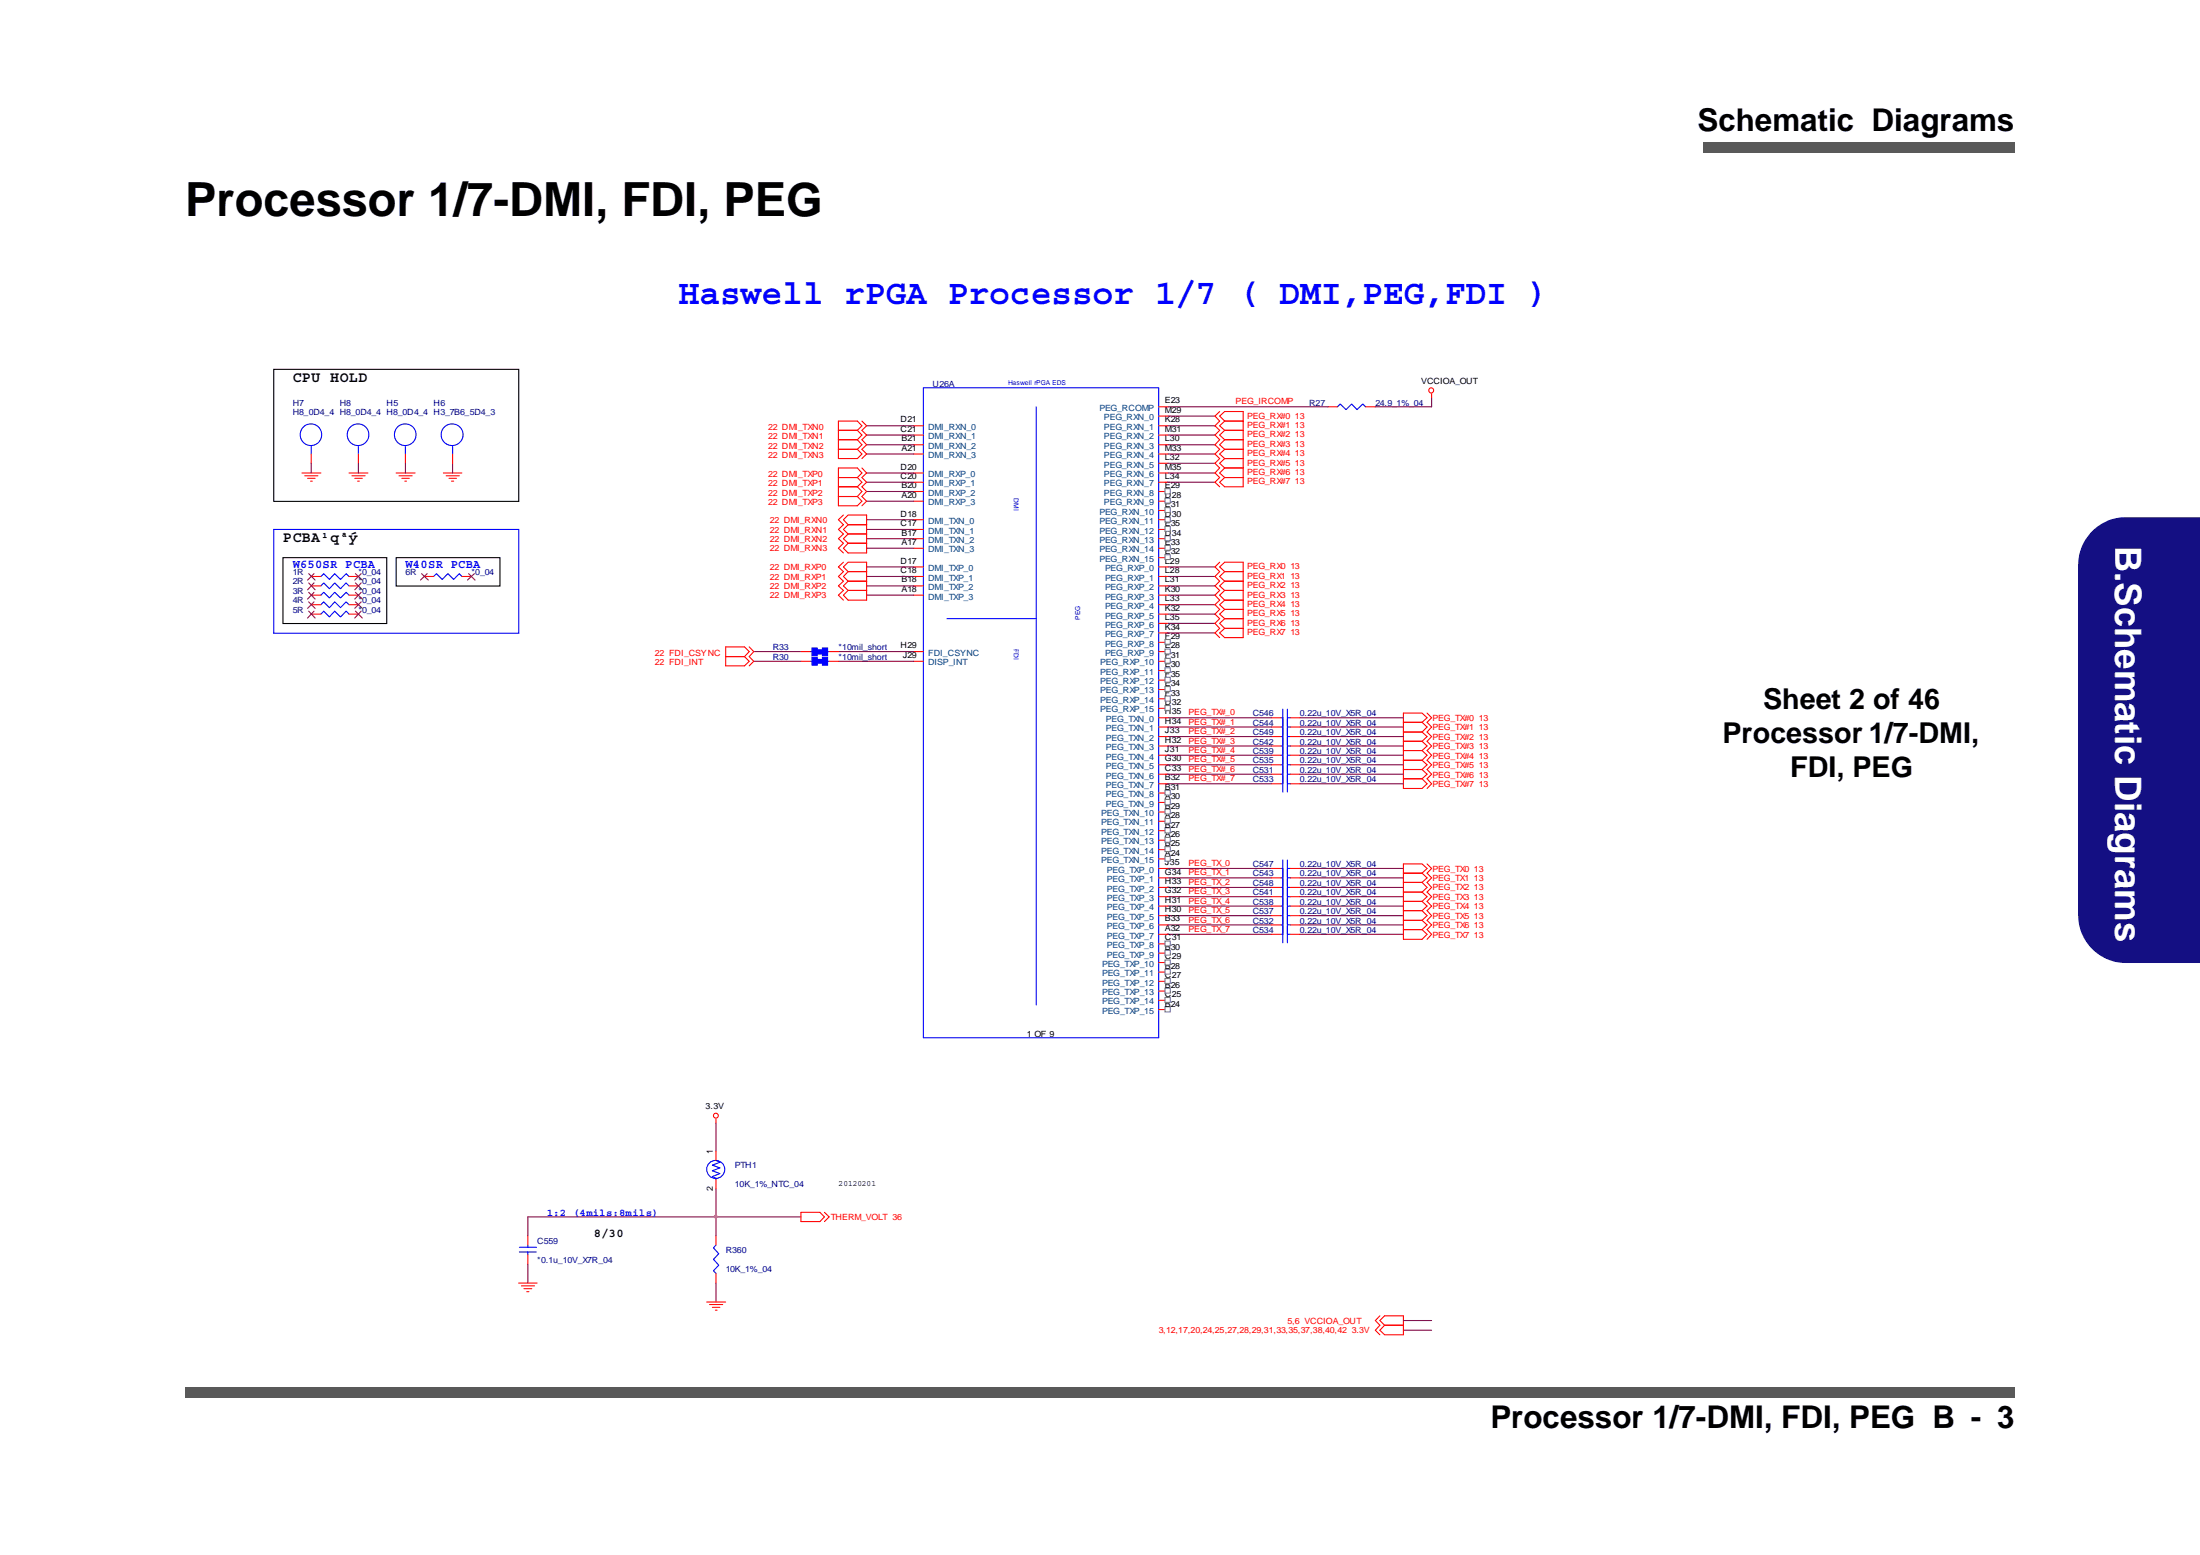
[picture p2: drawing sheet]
<svg xmlns="http://www.w3.org/2000/svg" width="297mm" height="210mm" viewBox="0 0 297 210" stroke-linecap="round" stroke-linejoin="round" font-family="sans-serif">
<g fill="#595959">
<path d="M230 19.2h42v1.4h-42z"/>
<path d="M25 187.2h247v1.4h-247z"/>
</g>
<path d="M282.3 72a6.2 6.2 0 0 1 4.7-2.1h10v60h-10a6.4 6.4 0 0 1-6.3-6.3v-47.3a6.4 6.4 0 0 1 1.6-4.3z" fill-rule="evenodd" fill="#140f83"/>
<g fill="#140f83">
<path d="M282.4 71.8a6.2 6.2 0 0 1 4.6-2h10v6.5v-6.3h-10h-.6l-1.2 .3-1.2 .4-1.4 1.1-1.1 1.5-.4 1.1-.2 .6-.1 1.3v47.3l.1 1.2 .6 1.7-.1 .1-.7-1.8-.1-1.2v-47.3a6.4 6.4 0 0 1 1.8-4.5z"/>
<path d="M297 76.3v53.7h-10a6.5 6.5 0 0 1-5.6-3.4l.1-.1 1.1 1.5 .9 .7 1.1 .6 1.2 .4 1.2 .1h10z"/>
</g>
<path d="M37 37.1h173.7v144.8h-173.7z" fill="#fff"/>
<g fill="none" stroke="#00f" stroke-width=".14">
<path d="M124.7 52.4h31.7v87.7h-31.7zM139.9 54.9v80.8M180.6 54.9l.4-.4 .7 .8 .8-.8 .7 .8 .8-.8 .4 .4M61.1 60.3v1M127.8 83.5h12.1"/>
<circle cx="61.1" cy="58.7" r="1.47"/>
</g>
<path d="M179.3 54.9h1.3M184.4 54.9h1.3M59.9 63.8h2.5M60.2 64.2h1.8M60.6 64.6h1M61 64.9h.3M61.1 61.3v1.2M156.4 136.3h1.3" fill="none" stroke="#f00" stroke-width=".14"/>
<g fill="none" stroke="#800040" stroke-width=".14">
<path d="M61.1 62.5v1.3M157.7 117.2h14M157.7 119.8h14M157.7 118.5h14M175.5 117.2h14M175.5 118.5h14M175.5 119.8h14M157.7 124.8h14M157.7 122.3h14M157.7 123.6h14M157.7 121h14M157.7 126.1h14"/>
<path d="M175.5 124.8h14M175.5 123.6h14M175.5 122.3h14M175.5 121h14M175.5 126.1h14"/>
</g>
<path d="M157.3 135.9h.7v.7h-.7z" fill-rule="evenodd" fill="#fff" stroke="#808080" stroke-width=".14"/>
<path d="M156.4 135h1.3" fill="none" stroke="#f00" stroke-width=".14"/>
<path d="M157.3 134.6h.7v.7h-.7z" fill-rule="evenodd" fill="#fff" stroke="#808080" stroke-width=".14"/>
<path d="M156.4 133.8h1.3" fill="none" stroke="#f00" stroke-width=".14"/>
<path d="M157.3 133.4h.7v.7h-.7z" fill-rule="evenodd" fill="#fff" stroke="#808080" stroke-width=".14"/>
<path d="M156.4 132.5h1.3" fill="none" stroke="#f00" stroke-width=".14"/>
<path d="M157.3 132.1h.7v.6h-.7z" fill-rule="evenodd" fill="#fff" stroke="#808080" stroke-width=".14"/>
<path d="M156.4 131.2h1.3" fill="none" stroke="#f00" stroke-width=".14"/>
<path d="M157.3 130.8h.7v.7h-.7z" fill-rule="evenodd" fill="#fff" stroke="#808080" stroke-width=".14"/>
<path d="M156.4 129.9h1.3" fill="none" stroke="#f00" stroke-width=".14"/>
<path d="M157.3 129.6h.7v.6h-.7z" fill-rule="evenodd" fill="#fff" stroke="#808080" stroke-width=".14"/>
<path d="M156.4 128.7h1.3" fill="none" stroke="#f00" stroke-width=".14"/>
<path d="M157.3 128.3h.7v.6h-.7z" fill-rule="evenodd" fill="#fff" stroke="#808080" stroke-width=".14"/>
<path d="M156.4 127.4h1.3" fill="none" stroke="#f00" stroke-width=".14"/>
<path d="M157.3 127h.7v.7h-.7z" fill-rule="evenodd" fill="#fff" stroke="#808080" stroke-width=".14"/>
<path d="M156.4 119.8h1.3M156.4 118.5h1.3M156.4 117.2h1.3M156.4 115.9h1.3M156.4 126.1h1.3M156.4 124.8h1.3M156.4 123.6h1.3M156.4 122.3h1.3M156.4 121h1.3" fill="none" stroke="#f00" stroke-width=".14"/>
<path d="M157.3 115.6h.7v.7h-.7z" fill-rule="evenodd" fill="#fff" stroke="#808080" stroke-width=".14"/>
<path d="M156.4 114.7h1.3" fill="none" stroke="#f00" stroke-width=".14"/>
<path d="M157.3 114.3h.7v.6h-.7z" fill-rule="evenodd" fill="#fff" stroke="#808080" stroke-width=".14"/>
<path d="M156.4 113.4h1.3" fill="none" stroke="#f00" stroke-width=".14"/>
<path d="M157.3 113h.7v.7h-.7z" fill-rule="evenodd" fill="#fff" stroke="#808080" stroke-width=".14"/>
<path d="M156.4 112.1h1.3" fill="none" stroke="#f00" stroke-width=".14"/>
<path d="M157.3 111.7h.7v.7h-.7z" fill-rule="evenodd" fill="#fff" stroke="#808080" stroke-width=".14"/>
<path d="M156.4 110.9h1.3" fill="none" stroke="#f00" stroke-width=".14"/>
<path d="M157.3 110.5h.7v.6h-.7z" fill-rule="evenodd" fill="#fff" stroke="#808080" stroke-width=".14"/>
<path d="M156.4 109.6h1.3" fill="none" stroke="#f00" stroke-width=".14"/>
<path d="M157.3 109.2h.7v.7h-.7z" fill-rule="evenodd" fill="#fff" stroke="#808080" stroke-width=".14"/>
<path d="M156.4 108.3h1.3" fill="none" stroke="#f00" stroke-width=".14"/>
<path d="M157.3 107.9h.7v.7h-.7z" fill-rule="evenodd" fill="#fff" stroke="#808080" stroke-width=".14"/>
<path d="M156.4 107h1.3" fill="none" stroke="#f00" stroke-width=".14"/>
<path d="M157.3 106.7h.7v.6h-.7z" fill-rule="evenodd" fill="#fff" stroke="#808080" stroke-width=".14"/>
<path d="M156.4 99.4h1.3M156.4 98.1h1.3M156.4 96.9h1.3M156.4 95.6h1.3M156.4 105.8h1.3M156.4 104.5h1.3M156.4 103.2h1.3M156.4 101.9h1.3M156.4 100.7h1.3" fill="none" stroke="#f00" stroke-width=".14"/>
<path d="M157.3 95.2h.7v.7h-.7z" fill-rule="evenodd" fill="#fff" stroke="#808080" stroke-width=".14"/>
<path d="M156.4 94.3h1.3" fill="none" stroke="#f00" stroke-width=".14"/>
<path d="M157.3 93.9h.7v.7h-.7z" fill-rule="evenodd" fill="#fff" stroke="#808080" stroke-width=".14"/>
<path d="M156.4 93.1h1.3" fill="none" stroke="#f00" stroke-width=".14"/>
<path d="M157.3 92.7h.7v.6h-.7z" fill-rule="evenodd" fill="#fff" stroke="#808080" stroke-width=".14"/>
<path d="M156.4 91.8h1.3" fill="none" stroke="#f00" stroke-width=".14"/>
<path d="M157.3 91.4h.7v.7h-.7z" fill-rule="evenodd" fill="#fff" stroke="#808080" stroke-width=".14"/>
<path d="M156.4 90.5h1.3" fill="none" stroke="#f00" stroke-width=".14"/>
<path d="M157.3 90.1h.7v.7h-.7z" fill-rule="evenodd" fill="#fff" stroke="#808080" stroke-width=".14"/>
<path d="M156.4 89.3h1.3" fill="none" stroke="#f00" stroke-width=".14"/>
<path d="M157.3 88.9h.7v.6h-.7z" fill-rule="evenodd" fill="#fff" stroke="#808080" stroke-width=".14"/>
<path d="M156.4 88h1.3" fill="none" stroke="#f00" stroke-width=".14"/>
<path d="M157.3 87.6h.7v.7h-.7z" fill-rule="evenodd" fill="#fff" stroke="#808080" stroke-width=".14"/>
<path d="M156.4 86.7h1.3" fill="none" stroke="#f00" stroke-width=".14"/>
<path d="M157.3 86.3h.7v.7h-.7z" fill-rule="evenodd" fill="#fff" stroke="#808080" stroke-width=".14"/>
<path d="M156.4 79.1h1.3M156.4 77.8h1.3M156.4 76.5h1.3M156.4 75.3h1.3M156.4 85.4h1.3M156.4 84.1h1.3M156.4 82.9h1.3M156.4 81.6h1.3M156.4 80.3h1.3" fill="none" stroke="#f00" stroke-width=".14"/>
<path d="M157.3 74.9h.7v.6h-.7z" fill-rule="evenodd" fill="#fff" stroke="#808080" stroke-width=".14"/>
<path d="M156.4 74h1.3" fill="none" stroke="#f00" stroke-width=".14"/>
<path d="M157.3 73.6h.7v.7h-.7z" fill-rule="evenodd" fill="#fff" stroke="#808080" stroke-width=".14"/>
<path d="M156.4 72.7h1.3" fill="none" stroke="#f00" stroke-width=".14"/>
<path d="M157.3 72.3h.7v.7h-.7z" fill-rule="evenodd" fill="#fff" stroke="#808080" stroke-width=".14"/>
<path d="M156.4 71.5h1.3" fill="none" stroke="#f00" stroke-width=".14"/>
<path d="M157.3 71.1h.7v.6h-.7z" fill-rule="evenodd" fill="#fff" stroke="#808080" stroke-width=".14"/>
<path d="M156.4 70.2h1.3" fill="none" stroke="#f00" stroke-width=".14"/>
<path d="M157.3 69.8h.7v.7h-.7z" fill-rule="evenodd" fill="#fff" stroke="#808080" stroke-width=".14"/>
<path d="M156.4 68.9h1.3" fill="none" stroke="#f00" stroke-width=".14"/>
<path d="M157.3 68.5h.7v.7h-.7z" fill-rule="evenodd" fill="#fff" stroke="#808080" stroke-width=".14"/>
<path d="M156.4 67.7h1.3" fill="none" stroke="#f00" stroke-width=".14"/>
<path d="M157.3 67.3h.7v.6h-.7z" fill-rule="evenodd" fill="#fff" stroke="#808080" stroke-width=".14"/>
<path d="M156.4 66.3h1.3" fill="none" stroke="#f00" stroke-width=".14"/>
<path d="M157.3 66h.7v.7h-.7z" fill-rule="evenodd" fill="#fff" stroke="#808080" stroke-width=".14"/>
<g fill="none" stroke="#f00" stroke-width=".14">
<path d="M113.2 58.1h2.6M113.2 59.4h2.6M113.2 58.1v1.3M113.2 58.1v-1.3h2.6l.6 .7-.6 .6M113.2 59.4v1.3M115.8 58.1l.6 .6-.6 .7M115.8 59.4l.6 .6-.6 .7M116.4 56.8l.6 .7-.6 .6 .6 .6-.6 .7 .6 .6-.6 .7 .6 .6-.6 .6M123.4 58.7h1.3M123.4 57.5h1.3M156.4 58.7h1.3M156.4 57.5h1.3"/>
<path d="M156.4 56.2h1.3M156.4 54.9h1.3M164.7 55.5l-.7 .7 .7 .6-.7 .7 .7 .6-.7 .6 .7 .7-.7 .6 .7 .7-.7 .6 .7 .6-.7 .6 .7 .7-.7 .6 .7 .7-.7 .6 .7 .6M165.4 56.8l-.7 .7 .7 .6M165.4 58.1l-.7 .6 .7 .7M165.4 59.4l-.7 .6 .7 .7M165.4 56.8h2.5M165.4 58.1h2.5M165.4 59.4h2.5M167.9 56.8v1.3M167.9 58.1v1.3M167.9 56.8v-1.3h-2.5l-.7 .7 .7 .6"/>
<path d="M167.9 59.4v1.3M193.3 53.1v.6M40.8 63.8h2.5M41.1 64.2h1.8M41.5 64.6h1M41.9 64.9h.3M42 61.3v1.2M42 77.8h1.3M42 79.1h1.3M47.1 77.8h1.3M47.1 79.1h1.3M47.1 63.8h2.6"/>
<path d="M47.5 64.2h1.8M47.9 64.6h1M48.3 64.9h.2M48.4 61.3v1.2M53.5 63.8h2.5M53.9 64.2h1.7M54.3 64.6h1M54.7 64.9h.2M54.7 61.3v1.2M57.3 77.8h1.2M62.4 77.8h1.2M113.2 65.7h2.6"/>
<path d="M113.2 67h2.6M113.2 65.7v1.3M113.2 64.5h2.6M113.2 64.5v1.2M113.2 67v1.3h2.6l.6-.6-.6-.7M113.2 60.7h2.6M113.9 69.5l-.7 .7 .7 .6-.7 .7 .7 .6-.7 .6 .7 .6-.7 .7 .7 .6M113.9 75.9l-.7 .6 .7 .7-.7 .6 .7 .7-.7 .6 .7 .6-.7 .6 .7 .7M113.9 70.2l.6-.7h2.5v1.3h-2.5zM113.9 76.5l.6-.6h2.5v1.3h-2.5zM114.5 73.3h2.5v1.3h-2.5l-.6-.6zM115.8 65.7l.6 .6-.6 .7"/>
<path d="M115.8 64.5l.6 .6-.6 .6M115.8 64.5l.6-.7-.6-.6h-2.6v1.3M115.8 60.7l.6 .6-.6 .6h-2.6v-1.2M116.4 63.2l.6 .6-.6 .7 .6 .6-.6 .6 .6 .6-.6 .7 .6 .7-.6 .6M117 70.8v1.3M117 72.1v1.2M117 78.5v1.2M117 77.2v1.3M117 70.8h-2.5l-.6 .7 .6 .6h2.5M117 72.1h-2.5l-.6 .6 .6 .6h2.5M117 78.5h-2.5l-.6 .6 .6 .6h2.5M117 77.2h-2.5l-.6 .6 .6 .7h2.5"/>
<path d="M123.4 79.1h1.3M123.4 77.8h1.3M123.4 76.5h1.3M123.4 74h1.3M123.4 72.7h1.3M123.4 71.5h1.3M123.4 70.2h1.3M123.4 67.7h1.3M123.4 66.3h1.3M123.4 65.1h1.3M123.4 63.8h1.3M123.4 61.3h1.3"/>
<path d="M123.4 60h1.3M156.4 65.1h1.3M156.4 63.8h1.3M156.4 62.5h1.3M156.4 61.3h1.3M156.4 60h1.3M164.7 75.9l-.7 .6 .7 .7-.7 .6 .7 .7-.7 .6 .7 .6-.7 .6 .7 .7-.7 .6 .7 .7-.7 .6 .7 .6-.7 .6 .7 .7-.7 .6 .7 .7M165.4 60.7l-.7 .6 .7 .6M165.4 61.9l-.7 .6 .7 .7M165.4 63.2l-.7 .6 .7 .7M165.4 79.7l-.7 .6 .7 .7M165.4 78.5l-.7 .6 .7 .6"/>
<path d="M165.4 77.2l-.7 .6 .7 .7M165.4 60.7h2.5M165.4 61.9h2.5M165.4 64.5h2.5M165.4 63.2h2.5M165.4 79.7h2.5M165.4 78.5h2.5M165.4 77.2h2.5M167.9 60.7v1.2M167.9 64.5v1.2h-2.5l-.7-.6 .7-.6M167.9 61.9v1.3M167.9 63.2v1.3"/>
<path d="M167.9 79.7v1.3M167.9 78.5v1.2M167.9 77.2v1.3M167.9 77.2v-1.3h-2.5l-.7 .6 .7 .7M42 81.6h1.3M42 80.3h1.3M42 82.9h1.3M47.1 81.6h1.3M47.1 80.3h1.3M47.1 82.9h1.3M98 88.6h2.5M100.5 88.6l.7 .7-.7 .6h-2.5v-1.3"/>
<path d="M100.5 88.6l.7-.6-.7-.7h-2.5v1.3M101.2 87.3l.6 .7-.6 .6 .6 .7-.6 .6M108.1 89.3h1.3M108.1 88h1.3M112 89.3h1.2M112 88h1.2M113.9 80.3l.6-.6h2.5v1.3h-2.5zM123.4 89.3h1.3M123.4 88h1.3M123.4 80.3h1.3M165.4 82.3l-.7 .6 .7 .6M165.4 84.8l-.7 .6 .7 .7h2.5v-1.3"/>
<path d="M165.4 81l-.7 .6 .7 .7M165.4 83.5l-.7 .6 .7 .7M165.4 82.3h2.5M165.4 83.5h2.5M165.4 84.8h2.5M165.4 81h2.5M167.9 82.3v1.2M167.9 81v1.3M167.9 83.5v1.3M171.7 96.9h1.3M171.7 98.1h1.3M171.7 99.4h1.3"/>
<path d="M174.2 96.9h1.3M174.2 98.1h1.3M174.2 99.4h1.3M189.5 98.8h2.5l.7 .6-.7 .7h-2.5M189.5 97.5h2.5l.7 .6-.7 .7h-2.5M189.5 96.3h2.5l.7 .6-.7 .6h-2.5zM189.5 98.8v1.3M189.5 97.5v1.3M192.7 96.3l.6 .6-.6 .6 .6 .6-.6 .7 .6 .6-.6 .7 .6 .6-.6 .6 .6 .6-.6 .7 .6 .6-.6 .7 .6 .6-.6 .6 .6 .7-.6 .6M171.7 101.9h1.3M171.7 103.2h1.3M171.7 100.7h1.3"/>
<path d="M171.7 105.8h1.3M171.7 119.8h1.3M171.7 118.5h1.3M171.7 117.2h1.3M171.7 104.5h1.3M174.2 101.9h1.3M174.2 103.2h1.3M174.2 100.7h1.3M174.2 105.8h1.3M174.2 119.8h1.3M174.2 118.5h1.3M174.2 117.2h1.3"/>
<path d="M174.2 104.5h1.3M189.5 102.6h2.5l.7 .6-.7 .7h-2.5M189.5 100.1h2.5l.7 .6-.7 .6h-2.5M189.5 105.1h2.5l.7 .7-.7 .6h-2.5zM189.5 101.3h2.5l.7 .6-.7 .7h-2.5M189.5 103.9h2.5l.7 .6-.7 .6h-2.5M189.5 116.6h2.5l.7 .6-.7 .7h-2.5zM189.5 119.1h2.5l.7 .7-.7 .6h-2.5M189.5 117.9h2.5l.7 .6-.7 .6h-2.5M189.5 102.6v1.3M189.5 100.1v1.2M189.5 101.3v1.3"/>
<path d="M189.5 103.9v1.2M189.5 119.1v1.3M189.5 117.9v1.2M192.7 116.6l.6 .6-.6 .7 .6 .6-.6 .6 .6 .7-.6 .6 .6 .6-.6 .7 .6 .6-.6 .6 .6 .7-.6 .6 .6 .6-.6 .7 .6 .6-.6 .7M171.7 124.8h1.3M171.7 122.3h1.3M171.7 126.1h1.3M171.7 123.6h1.3M171.7 121h1.3M174.2 124.8h1.3M174.2 122.3h1.3M174.2 126.1h1.3"/>
<path d="M174.2 123.6h1.3M174.2 121h1.3M189.5 120.4h2.5l.7 .6-.7 .7h-2.5M189.5 124.2h2.5l.7 .6-.7 .7h-2.5M189.5 125.5h2.5l.7 .6-.7 .7h-2.5zM189.5 121.7h2.5l.7 .6-.7 .6h-2.5M189.5 122.9h2.5l.7 .7-.7 .6h-2.5M189.5 120.4v1.3M189.5 124.2v1.3M189.5 121.7v1.2M189.5 122.9v1.3M96.7 155.4v1.2"/>
<path d="M96.7 159.2v1.3M96.7 151.1v.5M70 173.2h2.5M70.4 173.6h1.8M70.7 174h1.1M71.1 174.4h.3M71.3 166.8v1.3M71.3 169.4v1.2M95.4 175.8h2.6M95.8 176.1h1.8M96.2 176.5h1M96.6 176.9h.2"/>
<path d="M96.7 166.8v1.3M96.7 171.9v1.3M108.1 163.6h2.6l.6 .7-.6 .6h-2.6zM111.3 163.6l.7 .7-.7 .6M186.3 178.3l.6-.7h2.6v1.3h-2.6zM186.3 177.6l-.6 .7 .6 .6-.6 .7 .6 .6M186.9 178.9h2.6v1.3h-2.6l-.6-.6z"/>
<circle cx="193.2" cy="52.7" r=".34"/>
<circle cx="96.7" cy="150.6" r=".33"/>
</g>
<g fill="none" stroke="#800040" stroke-width=".14">
<path d="M117 58.7h6.4M117 57.5h6.4M157.7 58.7h6.3M157.7 57.5h6.3M157.7 56.2h6.3M157.7 54.9h21.6M193.3 53.7v1.2h-7.6M42 62.5v1.3M48.4 62.5v1.3M54.7 62.5v1.3M117 66.3h6.4M117 65.1h6.4"/>
<path d="M117 63.8h6.4M117 61.3h6.4M117 60h6.4M117 79.1h6.4M117 77.8h6.4M117 76.5h6.4M117 74h6.4M117 72.7h6.4M117 71.5h6.4M117 70.2h6.4M117 67.7h6.4M157.7 62.5h6.3"/>
<path d="M157.7 60h6.3M157.7 63.8h6.3M157.7 65.1h6.3M157.7 61.3h6.3M157.7 77.8h6.3M157.7 76.5h6.3M157.7 79.1h6.3M101.8 88h6.3M101.8 89.3h6.3M113.2 88h10.2M113.2 89.3h10.2M117 80.3h6.4"/>
<path d="M157.7 80.3h6.3M157.7 85.4h6.3M157.7 81.6h6.3M157.7 82.9h6.3M157.7 84.1h6.3M157.7 96.9h14M157.7 98.1h14M157.7 99.4h14M175.5 96.9h14M175.5 99.4h14M175.5 98.1h14M157.7 103.2h14"/>
<path d="M157.7 105.8h14M157.7 100.7h14M157.7 101.9h14M157.7 104.5h14M175.5 101.9h14M175.5 103.2h14M175.5 105.8h14M175.5 104.5h14M175.5 100.7h14M96.7 151.6v3.8M71.3 170.6v2.6M96.7 164.3h11.4"/>
<path d="M96.7 160.5v3.8M96.7 164.3h-25.4v2.5M96.7 173.2v2.6M96.7 164.3v2.5M189.5 178.3h3.8M189.5 179.6h3.8"/>
</g>
<path d="M37 49.9h33v17.8h-33zM38.2 75.3h14v8.9h-14zM53.5 75.3h14v3.8h-14z" fill="none" stroke="#000" stroke-width=".14"/>
<g fill="none" stroke="#00f" stroke-width=".14">
<path d="M37 71.5h33v14h-33zM42 60.3v1M43.3 77.8l.4-.4 .8 .8 .7-.8 .8 .8 .7-.8 .4 .4M43.3 79.1l.4-.4 .8 .8 .7-.8 .8 .8 .7-.8 .4 .4M48.4 60.3v1M54.7 60.3v1M58.5 77.8l.4-.4 .8 .8 .8-.8 .8 .8 .7-.8 .4 .4M43.3 81.6l.4-.4 .8 .8 .7-.8 .8 .8 .7-.8 .4 .4M43.3 80.3l.4-.3 .8 .7 .7-.7 .8 .7 .7-.7 .4 .3M43.3 82.9l.4-.4 .8 .8 .7-.8 .8 .8 .7-.8 .4 .4M109.4 89.3h.4M109.4 88h.4"/>
<path d="M111.4 89.3h.6M111.4 88h.6M173 96.9h.2M173 98.1h.2M173 99.4h.2M173.2 95.7v2.3M173.2 97v2.3M173.2 99.5v2.3M173.2 98.3v2.3M173.8 96.9h.4M173.8 98.1h.4M173.8 99.4h.4"/>
<path d="M173.8 95.7v2.3M173.8 97v2.3M173.8 99.5v2.3M173.8 98.3v2.3M173 101.9h.2M173 103.2h.2M173 100.7h.2M173 105.8h.2M173 119.8h.2M173 118.5h.2M173 117.2h.2M173 104.5h.2"/>
<path d="M173.2 100.8v2.3M173.2 102.1v2.3M173.2 104.7v2.2M173.2 118.6v2.3M173.2 117.3v2.3M173.2 116.1v2.3M173.2 103.3v2.4M173.2 119.9v2.3M173.8 101.9h.4M173.8 103.2h.4M173.8 100.7h.4M173.8 105.8h.4"/>
<path d="M173.8 119.8h.4M173.8 118.5h.4M173.8 117.2h.4M173.8 104.5h.4M173.8 100.8v2.3M173.8 102.1v2.3M173.8 104.7v2.2M173.8 118.6v2.3M173.8 117.3v2.3M173.8 116.1v2.3M173.8 103.3v2.4M173.8 119.9v2.3"/>
<path d="M173 124.8h.2M173 122.3h.2M173 126.1h.2M173 123.6h.2M173 121h.2M173.2 123.7v2.3M173.2 121.2v2.3M173.2 125v2.3M173.2 122.4v2.3M173.8 124.8h.4M173.8 122.3h.4M173.8 126.1h.4"/>
<path d="M173.8 123.6h.4M173.8 121h.4M173.8 123.7v2.3M173.8 121.2v2.3M173.8 125v2.3M173.8 122.4v2.3M96.7 156.6l.5 .3-1 .4 1 .4-1 .3 1 .4-1 .4 .5 .3v.1M70.1 169h2.3M70.1 168.4h2.3M71.3 168.1v.3M71.3 169v.4M96.7 168.1l-.4 .4 .7 .7-.7 .8 .7 .8-.7 .7 .4 .4"/>
<circle cx="42" cy="58.7" r="1.46"/>
<circle cx="48.3" cy="58.7" r="1.46"/>
<circle cx="54.7" cy="58.7" r="1.46"/>
<circle cx="96.6" cy="157.9" r="1.22"/>
</g>
<g fill="none" stroke="#804000" stroke-width=".14">
<path d="M41.7 77.4l.8 .9M41.7 78.7l.8 .9M41.7 80l.8 .9M42.4 77.4l-.9 .9M42.4 78.7l-.9 .9M42.4 80l-.9 .9M48 77.4l.9 .9M48 78.7l.9 .9M48 80l.9 .9M48.8 77.4l-.9 .9M48.8 78.7l-.9 .9M48.8 80l-.9 .9"/>
<path d="M56.9 77.4l.9 .9M57.7 77.4l-.9 .9M63.3 77.4l.8 .9M64.1 77.4l-1 .9M41.7 81.2l.8 .9M41.7 82.5l.8 .9M42.4 81.2l-.9 .9M42.4 82.5l-.9 .9M48 81.2l.9 .9M48 82.5l.9 .9M48.8 81.2l-.9 .9M48.8 82.5l-.9 .9"/>
</g>
<circle cx="96.6" cy="164.2" r=".2" fill="#f0f" stroke="#f0f" stroke-width=".14"/>
<g fill="#00f" stroke="#00f" stroke-width=".14">
<path d="M111 88.7h.7v1.1h-.7z" fill-rule="evenodd"/>
<path d="M110.3 89h.8v.5h-.8z" fill-rule="evenodd"/>
<path d="M109.6 88.7h.7v1.1h-.7z" fill-rule="evenodd"/>
<path d="M111 87.5h.7v1h-.7z" fill-rule="evenodd"/>
<path d="M110.3 87.7h.8v.6h-.8z" fill-rule="evenodd"/>
<path d="M109.6 87.5h.7v1h-.7z" fill-rule="evenodd"/>
</g>
<text font-size="6.3" x="25" y="29.1">Processor 1/7-DMI, FDI, PEG</text>
<text font-size="4.9" fill="#fff" x="285.6" y="73.6" transform="rotate(90 285.6 73.6)">B.Schematic Diagrams</text>
<text font-size="4.7" fill="#00f" x="91.6" y="41.1">Haswell rPGA Processor 1/7 ( DMI,PEG,FDI )</text>
<g font-size="4.2">
<text x="229.2" y="17.7">Schematic Diagrams</text>
<text x="201.2" y="192.7">Processor 1/7-DMI, FDI, PEG B - 3</text>
</g>
<g font-size="3.9">
<text x="238" y="95.7">Sheet 2 of 46</text>
<text x="232.6" y="100.3">Processor 1/7-DMI,</text>
<text x="241.7" y="104.9">FDI, PEG</text>
</g>
<g font-size="2">
<text x="39.5" y="51.6">CPU HOLD</text>
<text x="38.2" y="73.2">PCBA¹qªý</text>
</g>
<g font-size="1.6" fill="#00f">
<text x="39.5" y="76.6">W650SR PCBA</text>
<text x="54.7" y="76.6">W40SR PCBA</text>
</g>
<text font-size="1.6" x="80.2" y="166.9">8/30</text>
<text font-size="1.4" fill="#00f" x="73.8" y="164.2">1:2 (4mils:8mils)</text>
<g font-size="1.2" fill="#000080">
<text x="125.9" y="52.2">U26A</text>
<text x="39.5" y="54.7">H7</text>
<text x="39.5" y="56">H8_0D4_4 H8_0D4_4 H8_0D4_4 H3_7B6_5D4_3</text>
<text x="45.9" y="54.7">H8</text>
<text x="52.2" y="54.7">H5</text>
<text x="58.5" y="54.7">H6</text>
<text x="176.8" y="54.7">R27</text>
<text x="185.7" y="54.7">24.9_1%_04</text>
<text x="39.5" y="77.6">1R</text>
<text x="48.4" y="77.6">*0_04</text>
<text x="54.7" y="77.6">6R</text>
<text x="63.6" y="77.6">*0_04</text>
<text x="39.5" y="78.9">2R</text>
<text x="39.5" y="81.4">4R</text>
<text x="39.5" y="80.2">3R</text>
<text x="39.5" y="82.7">5R</text>
<text x="48.4" y="78.9">*0_04</text>
<text x="48.4" y="81.4">*0_04</text>
<text x="48.4" y="80.2">*0_04</text>
<text x="48.4" y="82.7">*0_04</text>
<text x="104.3" y="89">R30</text>
<text x="104.3" y="87.8">R33</text>
<text x="113.2" y="89">*10mil_short</text>
<text x="113.2" y="87.8">*10mil_short</text>
<text x="169.2" y="101.8">C539</text>
<text x="169.2" y="96.7">C546</text>
<text x="169.2" y="98">C544</text>
<text x="169.2" y="100.5">C542</text>
<text x="169.2" y="99.2">C549</text>
<text x="175.5" y="101.8">0.22u_10V_X5R_04</text>
<text x="175.5" y="96.7">0.22u_10V_X5R_04</text>
<text x="175.5" y="98">0.22u_10V_X5R_04</text>
<text x="175.5" y="100.5">0.22u_10V_X5R_04</text>
<text x="175.5" y="99.2">0.22u_10V_X5R_04</text>
<text x="169.2" y="103">C535</text>
<text x="169.2" y="105.6">C533</text>
<text x="169.2" y="104.3">C531</text>
<text x="175.5" y="103">0.22u_10V_X5R_04</text>
<text x="175.5" y="105.6">0.22u_10V_X5R_04</text>
<text x="175.5" y="104.3">0.22u_10V_X5R_04</text>
<text x="169.2" y="119.6">C548</text>
<text x="169.2" y="118.3">C543</text>
<text x="169.2" y="117">C547</text>
<text x="175.5" y="119.6">0.22u_10V_X5R_04</text>
<text x="175.5" y="118.3">0.22u_10V_X5R_04</text>
<text x="175.5" y="117">0.22u_10V_X5R_04</text>
<text x="169.2" y="124.7">C532</text>
<text x="169.2" y="122.1">C538</text>
<text x="169.2" y="125.9">C534</text>
<text x="169.2" y="123.4">C537</text>
<text x="169.2" y="120.9">C541</text>
<text x="175.5" y="124.7">0.22u_10V_X5R_04</text>
<text x="175.5" y="122.1">0.22u_10V_X5R_04</text>
<text x="175.5" y="125.9">0.22u_10V_X5R_04</text>
<text x="175.5" y="123.4">0.22u_10V_X5R_04</text>
<text x="175.5" y="120.9">0.22u_10V_X5R_04</text>
<text x="99.2" y="157.7">PTH1</text>
<text x="99.2" y="160.3">10K_1%_NTC_04</text>
<text x="72.5" y="167.9">C559</text>
<text x="72.5" y="170.5">*0.1u_10V_X7R_04</text>
<text x="98" y="169.2">R360</text>
<text x="98" y="171.7">10K_1%_04</text>
</g>
<g font-size="1.2">
<text x="191.9" y="51.8">VCCIOA_OUT</text>
<text x="121.6" y="58.3">C21</text>
<text x="121.6" y="57">D21</text>
<text x="121.7" y="59.6">B21</text>
<text x="157.3" y="54.4">E23</text>
<text x="157.3" y="59.6">L30</text>
<text x="157.3" y="58.3">M31</text>
<text x="157.3" y="57">K28</text>
<text x="157.3" y="55.8">M29</text>
<text x="121.6" y="64.6">C20</text>
<text x="121.6" y="63.4">D20</text>
<text x="121.7" y="65.9">B20</text>
<text x="121.7" y="60.8">A21</text>
<text x="157.3" y="65.9">E29</text>
<text x="157.3" y="64.6">L34</text>
<text x="157.3" y="63.4">M35</text>
<text x="157.3" y="62.1">L32</text>
<text x="157.3" y="60.8">M33</text>
<text x="121.6" y="71">C17</text>
<text x="121.6" y="69.7">D18</text>
<text x="121.7" y="67.2">A20</text>
<text x="157.3" y="71">E35</text>
<text x="157.3" y="69.7">D30</text>
<text x="157.3" y="68.4">E31</text>
<text x="157.3" y="67.2">D28</text>
<text x="121.6" y="77.4">C18</text>
<text x="121.6" y="76.1">D17</text>
<text x="121.7" y="73.5">A17</text>
<text x="121.7" y="72.3">B17</text>
<text x="157.3" y="74.8">E32</text>
<text x="157.3" y="73.5">E33</text>
<text x="157.3" y="72.3">D34</text>
<text x="157.3" y="77.4">L28</text>
<text x="157.3" y="76.1">L29</text>
<text x="121.7" y="79.9">A18</text>
<text x="121.7" y="78.6">B18</text>
<text x="157.3" y="83.7">L35</text>
<text x="157.3" y="82.4">K32</text>
<text x="157.3" y="81.2">L33</text>
<text x="157.3" y="79.9">K30</text>
<text x="157.3" y="78.6">L31</text>
<text x="121.6" y="87.5">H29</text>
<text x="121.9" y="88.8">J29</text>
<text x="157.3" y="87.5">E28</text>
<text x="157.3" y="86.3">F29</text>
<text x="157.3" y="85">K34</text>
<text x="157.3" y="88.8">F31</text>
<text x="157.3" y="95.2">D32</text>
<text x="157.3" y="93.9">F33</text>
<text x="157.3" y="92.6">E34</text>
<text x="157.3" y="91.3">F35</text>
<text x="157.3" y="90.1">E30</text>
<text x="157.3" y="101.5">J31</text>
<text x="157.3" y="100.2">H32</text>
<text x="157.3" y="99">J33</text>
<text x="157.3" y="97.7">H34</text>
<text x="157.3" y="96.4">H35</text>
<text x="157.3" y="107.9">A30</text>
<text x="157.3" y="106.6">B31</text>
<text x="157.3" y="105.3">B32</text>
<text x="157.3" y="104.1">C33</text>
<text x="157.3" y="102.8">G30</text>
<text x="157.3" y="113">A26</text>
<text x="157.3" y="111.7">B27</text>
<text x="157.3" y="110.4">A28</text>
<text x="157.3" y="109.1">B29</text>
<text x="157.3" y="115.5">A24</text>
<text x="157.3" y="114.2">B25</text>
<text x="157.3" y="119.3">H33</text>
<text x="157.3" y="118.1">G34</text>
<text x="157.3" y="116.8">J35</text>
<text x="157.3" y="125.7">A32</text>
<text x="157.3" y="124.4">B33</text>
<text x="157.3" y="123.1">H30</text>
<text x="157.3" y="121.9">H31</text>
<text x="157.3" y="120.6">G32</text>
<text x="157.3" y="130.8">B28</text>
<text x="157.3" y="129.5">C29</text>
<text x="157.3" y="128.2">B30</text>
<text x="157.3" y="126.9">C31</text>
<text x="157.3" y="135.9">B24</text>
<text x="157.3" y="134.6">C25</text>
<text x="157.3" y="133.3">B26</text>
<text x="157.3" y="132.1">C27</text>
<text x="138.6" y="139.9">1 OF 9</text>
<text x="95.3" y="149.7">3.3V</text>
<text x="96.3" y="155.8" transform="rotate(-90 96.3 155.8)">1</text>
<text x="96.3" y="160.7" transform="rotate(-90 96.3 160.7)">2</text>
<text x="113.2" y="160.2">20120201</text>
</g>
<g font-size="1.2" fill="#f00">
<text x="103.7" y="59.3">22 DMI_TXN1</text>
<text x="103.7" y="58">22 DMI_TXN0</text>
<text x="166.8" y="54.6">PEG_IRCOMP</text>
<text x="168.4" y="57.8">PEG_RX#1 13</text>
<text x="168.4" y="59">PEG_RX#2 13</text>
<text x="168.4" y="56.5">PEG_RX#0 13</text>
<text x="103.7" y="65.6">22 DMI_TXP1</text>
<text x="103.7" y="64.4">22 DMI_TXP0</text>
<text x="103.7" y="61.8">22 DMI_TXN3</text>
<text x="103.7" y="60.6">22 DMI_TXN2</text>
<text x="168.4" y="61.6">PEG_RX#4 13</text>
<text x="168.4" y="60.3">PEG_RX#3 13</text>
<text x="168.4" y="65.4">PEG_RX#7 13</text>
<text x="168.4" y="62.9">PEG_RX#5 13</text>
<text x="168.4" y="64.1">PEG_RX#6 13</text>
<text x="103.7" y="66.9">22 DMI_TXP2</text>
<text x="103.7" y="68.2">22 DMI_TXP3</text>
<text x="103.9" y="71.9">22 DMI_RXN1</text>
<text x="103.9" y="70.6">22 DMI_RXN0</text>
<text x="103.9" y="77">22 DMI_RXP0</text>
<text x="103.9" y="74.4">22 DMI_RXN3</text>
<text x="103.9" y="73.2">22 DMI_RXN2</text>
<text x="168.4" y="76.8">PEG_RX0 13</text>
<text x="103.9" y="80.8">22 DMI_RXP3</text>
<text x="103.9" y="79.5">22 DMI_RXP2</text>
<text x="103.9" y="78.2">22 DMI_RXP1</text>
<text x="168.4" y="83.2">PEG_RX5 13</text>
<text x="168.4" y="80.7">PEG_RX3 13</text>
<text x="168.4" y="79.4">PEG_RX2 13</text>
<text x="168.4" y="81.9">PEG_RX4 13</text>
<text x="168.4" y="78.1">PEG_RX1 13</text>
<text x="88.4" y="89.8">22 FDI_INT</text>
<text x="88.4" y="88.5">22 FDI_CSYNC</text>
<text x="168.4" y="85.8">PEG_RX7 13</text>
<text x="168.4" y="84.5">PEG_RX6 13</text>
<text x="160.5" y="100.4">PEG_TX#_3</text>
<text x="160.5" y="96.6">PEG_TX#_0</text>
<text x="160.5" y="97.8">PEG_TX#_1</text>
<text x="160.5" y="101.6">PEG_TX#_4</text>
<text x="160.5" y="99.1">PEG_TX#_2</text>
<text x="193.4" y="99.9">PEG_TX#2 13</text>
<text x="193.4" y="101.1">PEG_TX#3 13</text>
<text x="193.4" y="98.6">PEG_TX#1 13</text>
<text x="193.4" y="97.3">PEG_TX#0 13</text>
<text x="160.5" y="102.9">PEG_TX#_5</text>
<text x="160.5" y="105.5">PEG_TX#_7</text>
<text x="160.5" y="104.2">PEG_TX#_6</text>
<text x="193.4" y="103.7">PEG_TX#5 13</text>
<text x="193.4" y="106.2">PEG_TX#7 13</text>
<text x="193.4" y="102.4">PEG_TX#4 13</text>
<text x="193.4" y="105">PEG_TX#6 13</text>
<text x="160.5" y="116.9">PEG_TX_0</text>
<text x="160.5" y="119.5">PEG_TX_2</text>
<text x="160.5" y="118.2">PEG_TX_1</text>
<text x="193.4" y="117.7">PEG_TX0 13</text>
<text x="193.4" y="118.9">PEG_TX1 13</text>
<text x="160.5" y="124.5">PEG_TX_6</text>
<text x="160.5" y="122">PEG_TX_4</text>
<text x="160.5" y="123.3">PEG_TX_5</text>
<text x="160.5" y="120.7">PEG_TX_3</text>
<text x="160.5" y="125.8">PEG_TX_7</text>
<text x="193.4" y="121.5">PEG_TX3 13</text>
<text x="193.4" y="125.3">PEG_TX6 13</text>
<text x="193.4" y="122.8">PEG_TX4 13</text>
<text x="193.4" y="120.2">PEG_TX2 13</text>
<text x="193.4" y="124">PEG_TX5 13</text>
<text x="193.4" y="126.6">PEG_TX7 13</text>
<text x="112.2" y="164.7">THERM_VOLT 36</text>
<text x="156.4" y="180">3,12,17,20,24,25,27,28,29,31,33,35,37,38,40,42</text>
<text x="173.8" y="178.7">5,6 VCCIOA_OUT</text>
<text x="182.5" y="180">3.3V</text>
</g>
<g font-size="1.2" fill="#004080">
<text x="125.3" y="59.3">DMI_RXN_1</text>
<text x="125.3" y="58">DMI_RXN_0</text>
<text x="148.4" y="55.5">PEG_RCOMP</text>
<text x="149.1" y="59.3">PEG_RXN_2</text>
<text x="149.1" y="58">PEG_RXN_1</text>
<text x="149.1" y="56.8">PEG_RXN_0</text>
<text x="125.3" y="65.6">DMI_RXP_1</text>
<text x="125.3" y="64.4">DMI_RXP_0</text>
<text x="125.3" y="61.8">DMI_RXN_3</text>
<text x="125.3" y="60.6">DMI_RXN_2</text>
<text x="149.1" y="65.6">PEG_RXN_7</text>
<text x="149.1" y="64.4">PEG_RXN_6</text>
<text x="149.1" y="63.1">PEG_RXN_5</text>
<text x="149.1" y="61.8">PEG_RXN_4</text>
<text x="149.1" y="60.6">PEG_RXN_3</text>
<text x="125.3" y="70.7">DMI_TXN_0</text>
<text x="125.3" y="68.2">DMI_RXP_3</text>
<text x="125.3" y="66.9">DMI_RXP_2</text>
<text x="148.4" y="70.7">PEG_RXN_11</text>
<text x="148.4" y="69.5">PEG_RXN_10</text>
<text x="149.1" y="68.2">PEG_RXN_9</text>
<text x="149.1" y="66.9">PEG_RXN_8</text>
<text x="125.3" y="77.1">DMI_TXP_0</text>
<text x="125.3" y="74.6">DMI_TXN_3</text>
<text x="125.3" y="73.3">DMI_TXN_2</text>
<text x="125.3" y="72">DMI_TXN_1</text>
<text x="148.4" y="75.8">PEG_RXN_15</text>
<text x="148.4" y="74.6">PEG_RXN_14</text>
<text x="148.4" y="73.3">PEG_RXN_13</text>
<text x="148.4" y="72">PEG_RXN_12</text>
<text x="149.2" y="77.1">PEG_RXP_0</text>
<text x="125.3" y="80.9">DMI_TXP_3</text>
<text x="125.3" y="79.6">DMI_TXP_2</text>
<text x="125.3" y="78.4">DMI_TXP_1</text>
<text x="149.2" y="83.5">PEG_RXP_5</text>
<text x="149.2" y="82.2">PEG_RXP_4</text>
<text x="149.2" y="80.9">PEG_RXP_3</text>
<text x="149.2" y="79.6">PEG_RXP_2</text>
<text x="149.2" y="78.4">PEG_RXP_1</text>
<text x="125.3" y="89.8">DISP_INT</text>
<text x="125.3" y="88.5">FDI_CSYNC</text>
<text x="148.5" y="89.8">PEG_RXP_10</text>
<text x="149.2" y="88.5">PEG_RXP_9</text>
<text x="149.2" y="87.3">PEG_RXP_8</text>
<text x="149.2" y="86">PEG_RXP_7</text>
<text x="149.2" y="84.7">PEG_RXP_6</text>
<text x="148.5" y="94.9">PEG_RXP_14</text>
<text x="148.5" y="93.6">PEG_RXP_13</text>
<text x="148.5" y="92.4">PEG_RXP_12</text>
<text x="148.5" y="91.1">PEG_RXP_11</text>
<text x="148.5" y="96.2">PEG_RXP_15</text>
<text x="149.3" y="101.3">PEG_TXN_3</text>
<text x="149.3" y="100">PEG_TXN_2</text>
<text x="149.3" y="98.7">PEG_TXN_1</text>
<text x="149.3" y="97.4">PEG_TXN_0</text>
<text x="149.3" y="107.6">PEG_TXN_8</text>
<text x="149.3" y="106.3">PEG_TXN_7</text>
<text x="149.3" y="105.1">PEG_TXN_6</text>
<text x="149.3" y="103.8">PEG_TXN_5</text>
<text x="149.3" y="102.5">PEG_TXN_4</text>
<text x="148.7" y="114">PEG_TXN_13</text>
<text x="148.7" y="112.7">PEG_TXN_12</text>
<text x="148.7" y="111.4">PEG_TXN_11</text>
<text x="148.7" y="110.2">PEG_TXN_10</text>
<text x="149.3" y="108.9">PEG_TXN_9</text>
<text x="148.7" y="116.5">PEG_TXN_15</text>
<text x="148.7" y="115.3">PEG_TXN_14</text>
<text x="149.4" y="119.1">PEG_TXP_1</text>
<text x="149.4" y="117.8">PEG_TXP_0</text>
<text x="149.4" y="125.4">PEG_TXP_6</text>
<text x="149.4" y="124.2">PEG_TXP_5</text>
<text x="149.4" y="122.9">PEG_TXP_4</text>
<text x="149.4" y="121.6">PEG_TXP_3</text>
<text x="149.4" y="120.3">PEG_TXP_2</text>
<text x="148.8" y="131.8">PEG_TXP_11</text>
<text x="148.8" y="130.5">PEG_TXP_10</text>
<text x="149.4" y="129.3">PEG_TXP_9</text>
<text x="149.4" y="128">PEG_TXP_8</text>
<text x="149.4" y="126.7">PEG_TXP_7</text>
<text x="148.8" y="136.9">PEG_TXP_15</text>
<text x="148.8" y="135.6">PEG_TXP_14</text>
<text x="148.8" y="134.3">PEG_TXP_13</text>
<text x="148.8" y="133.1">PEG_TXP_12</text>
</g>
<g font-size=".9" fill="#00f">
<text x="136.1" y="51.9">Haswell rPGA EDS</text>
<text x="136.9" y="67.3" transform="rotate(90 136.9 67.3)">DMI</text>
<text x="145.9" y="83.7" transform="rotate(-90 145.9 83.7)">PEG</text>
<text x="136.9" y="87.6" transform="rotate(90 136.9 87.6)">FDI</text>
</g>
</svg>
